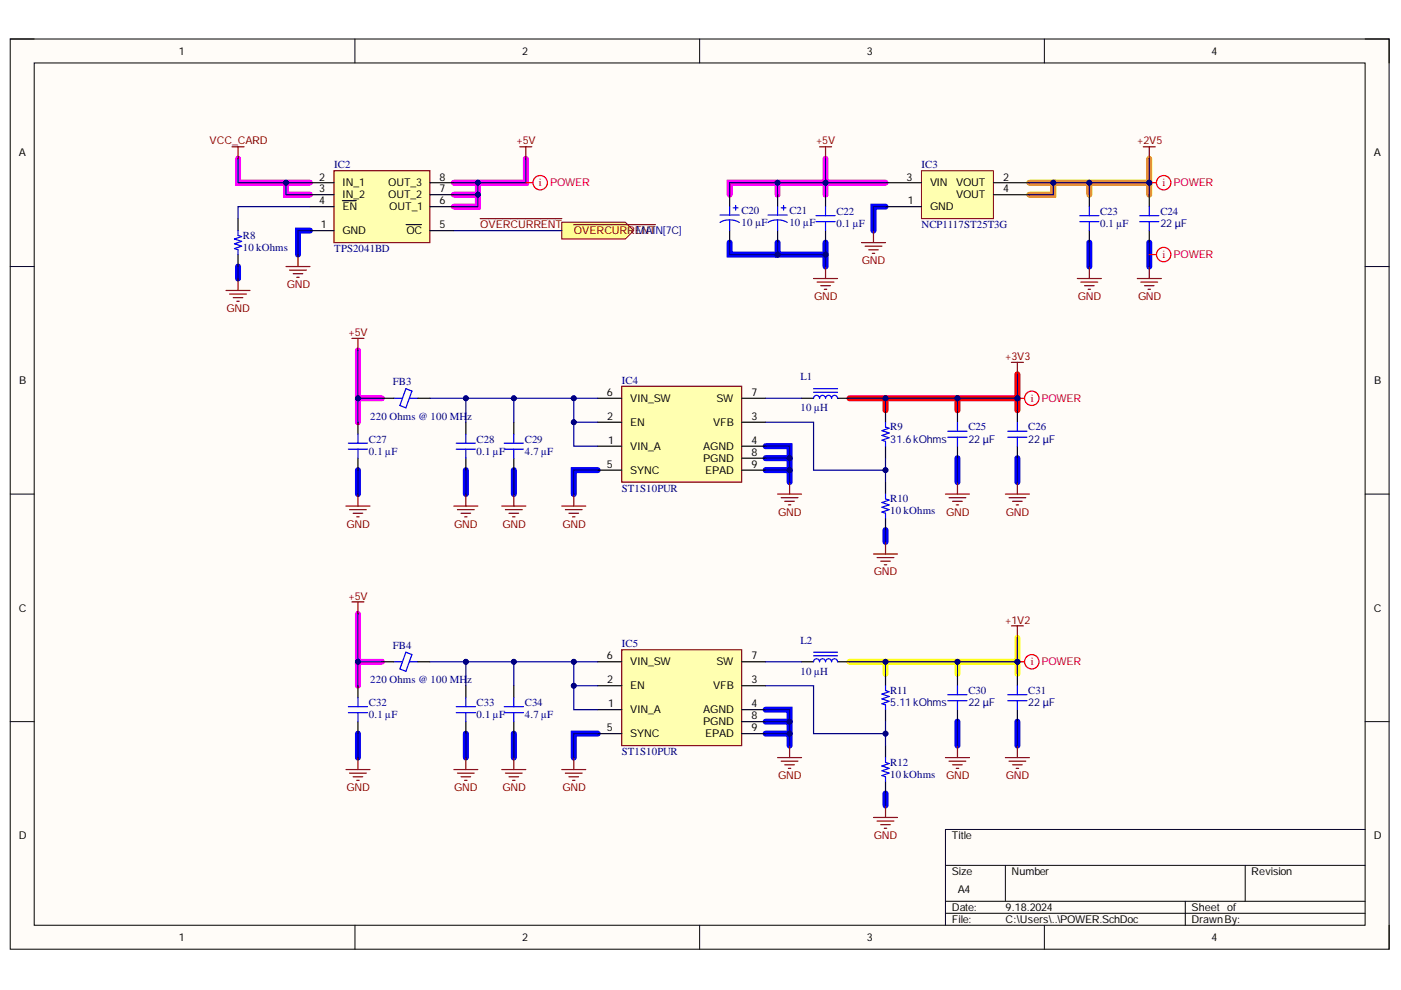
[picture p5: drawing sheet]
<svg xmlns="http://www.w3.org/2000/svg" width="297mm" height="210mm" viewBox="0 0 297 210" stroke-linecap="round" stroke-linejoin="round" font-family="sans-serif">
<path d="M2.2 8.3h292.3v193h-292.3z" fill-rule="evenodd" fill="#fffcf8"/>
<path d="M2.2 8.3h292.3v193h-292.3z" fill="none" stroke="#000" stroke-width=".21"/>
<path d="M7.3 13.3h282.1v182.9h-282.1z" fill-rule="evenodd" fill="#fffcf8"/>
<g fill="none" stroke="#000" stroke-width=".21">
<path d="M2.2 8.3h5.1M7.3 13.3h282.1v182.9h-282.1zM75.3 8.3v5M148.3 8.3v5M221.4 8.3v5M289.4 8.3h5.1v5M2.2 56.5h5.1M289.4 56.5h5.1M2.2 104.8h5.1M289.4 104.8h5.1M2.2 153h5.1M289.4 153h5.1"/>
<path d="M289.4 175.9h-88.9v20.3M75.3 196.2v5.1M148.3 196.2v5.1M200.5 183.5h88.9M200.5 191.1h88.9M200.5 193.6h88.9M213.2 183.5v7.6M221.4 196.2v5.1M251.3 191.1v5.1M264 183.5v7.6M294.5 196.2v5.1"/>
</g>
<g fill="none" stroke="#00f" stroke-width="1.3">
<path d="M50.5 56.5v2.6M65.7 48.9h-2.5v5.1M154.7 51.4v2.6h10.2M164.9 51.4v2.6h10.1M175 51.4v5.1M187.7 43.8h-2.5v5.1M231 51.4v5.1M243.7 51.4v5.1M75.9 99.7v5.1M98.8 99.7v5.1M108.9 99.7v5.1M126.7 99.7h-5.1v5.1"/>
<path d="M162.3 94.6h5.1v7.6M162.3 97.1h5.1M162.3 99.7h5.1M203 97.1v5.1M215.7 97.1v5.1M187.7 112.4v2.5M75.9 155.5v5.1M98.8 155.5v5.1M108.9 155.5v5.1M126.7 155.5h-5.1v5.1M162.3 150.5h5.1v7.6M162.3 153h5.1"/>
<path d="M162.3 155.5h5.1M203 153v5.1M215.7 153v5.1M187.7 168.2v2.6"/>
</g>
<path d="M50.5 33.7v5h15.2M60.6 38.7v2.6h5.1M96.2 38.7h5.1M111.5 33.7v5h-10.2v2.6h-5.1M164.9 38.7v2.6M175 33.7v5h-20.3v2.6M187.7 38.7h-12.7v2.6M101.3 41.3v2.5h-5.1M75.9 74.3v10.1h5.1M75.9 84.4v5.1M75.9 130.2v10.1h5.1M75.9 140.3v5.1" fill="none" stroke="#f0f" stroke-width="1.3"/>
<path d="M215.7 135.2v5.1h-35.6M187.7 140.3v2.6M203 140.3v2.6M215.7 140.3v2.6" fill="none" stroke="#ff0" stroke-width="1.3"/>
<path d="M215.7 79.4v5.1h-35.6M187.7 84.5v2.5M203 84.5v2.5M215.7 84.5v2.5" fill="none" stroke="#f00" stroke-width="1.3"/>
<path d="M218.2 38.7h5.1v2.6h-5.1M231 38.7v2.6M243.7 33.7v5h-20.4M243.7 38.7v2.6" fill="none" stroke="#f90" stroke-width="1.3"/>
<g fill="none" stroke="#800000" stroke-width=".25">
<path d="M173.8 31.1h2.5M175 31.1v2.6M242.4 31.1h2.5M243.7 31.1v2.6M182.7 51.4h5M183.4 52.2h3.6M184.2 53h2M184.9 53.7h.6M185.2 48.9v2.5M74.6 71.7h2.6M75.9 71.7v2.6M214.4 76.8h2.6"/>
<path d="M215.7 76.8v2.6M73.3 107.3h5.1M74.1 108.1h3.6M74.9 108.8h2M75.6 109.6h.5M75.9 104.8v2.5M96.2 107.3h5.1M97 108.1h3.5M97.8 108.8h2M98.5 109.6h.5M98.8 104.8v2.5M106.4 107.3h5.1"/>
<path d="M107.2 108.1h3.5M107.9 108.8h2.1M108.7 109.6h.5M108.9 104.8v2.5M119.1 107.3h5.1M119.9 108.1h3.5M120.6 108.8h2.1M121.4 109.6h.5M121.6 104.8v2.5M164.9 104.8h5M165.6 105.5h3.6M166.4 106.3h2"/>
<path d="M167.1 107h.6M167.4 102.2v2.6M185.2 117.5h5.1M186 118.2h3.5M186.7 119h2.1M187.5 119.7h.5M187.7 114.9v2.6M200.5 104.8h5M201.2 105.5h3.6M202 106.3h2M202.7 107h.6M203 102.2v2.6"/>
<path d="M213.2 104.8h5M213.9 105.5h3.6M214.7 106.3h2M215.5 107h.5M215.7 102.2v2.6M74.6 127.6h2.6M75.9 127.6v2.6M214.4 132.7h2.6M215.7 132.7v2.5M167.4 158.1v2.5M203 158.1v2.5M215.7 158.1v2.5"/>
<path d="M73.3 163.2h5.1M74.1 163.9h3.6M74.9 164.7h2M75.6 165.5h.5M75.9 160.6v2.6M96.2 163.2h5.1M97 163.9h3.5M97.8 164.7h2M98.5 165.5h.5M98.8 160.6v2.6M106.4 163.2h5.1M107.2 163.9h3.5"/>
<path d="M107.9 164.7h2.1M108.7 165.5h.5M108.9 160.6v2.6M119.1 163.2h5.1M119.9 163.9h3.5M120.6 164.7h2.1M121.4 165.5h.5M121.6 160.6v2.6M164.9 160.6h5M165.6 161.4h3.6M166.4 162.2h2M167.1 162.9h.6"/>
<path d="M185.2 173.3h5.1M186 174.1h3.5M186.7 174.8h2.1M187.5 175.6h.5M187.7 170.8v2.5M200.5 160.6h5M201.2 161.4h3.6M202 162.2h2M202.7 162.9h.6M213.2 160.6h5M213.9 161.4h3.6M214.7 162.2h2"/>
<path d="M215.5 162.9h.5"/>
</g>
<g fill="none" stroke="#00f" stroke-width=".25">
<path d="M73.9 94h4M73.9 95.2h4M75.9 92.1v1.9M75.9 95.2v1.9M83.5 84.4h1.8M86.1 82.4l1.2 .5-1.2 3.6-1.3-.5zM86.8 84.4h1.8M96.7 94h4.1M96.7 95.2h4.1M98.8 92.1v1.9M98.8 95.2v1.9M106.9 94h4.1"/>
<path d="M106.9 95.2h4.1M108.9 92.1v1.9M108.9 95.2v1.9M172.5 84.5a.63 .63 0 0 1 .6-.7 .63 .63 0 0 1 .7 .7 .63 .63 0 0 1 .6-.7 .63 .63 0 0 1 .6 .7 .64 .64 0 0 1 .7-.7 .64 .64 0 0 1 .6 .7 .63 .63 0 0 1 .6-.7 .63 .63 0 0 1 .7 .7M172.5 83.2h5.1M172.5 82.4h5.1M187.7 89.5v1l.8 .3-1.5 .5 1.5 .5-1.5 .5 1.5 .5-1.5 .5 .7 .3v1M201 91.4h4M201 92.7h4M203 89.5v1.9M203 92.7v1.9M213.7 91.4h4"/>
<path d="M213.7 92.7h4M215.7 89.5v1.9M215.7 92.7v1.9M187.7 104.8v1l.8 .2-1.5 .5 1.5 .5-1.5 .6 1.5 .5-1.5 .5 .7 .2v1M86.1 138.3l1.2 .5-1.2 3.5-1.3-.5zM172.5 139h5.1M172.5 138.3h5.1M73.9 149.8h4M73.9 151.1h4M75.9 147.9v1.9M75.9 151.1v1.9M83.5 140.3h1.8"/>
<path d="M86.8 140.3h1.8M96.7 149.8h4.1M96.7 151.1h4.1M98.8 147.9v1.9M98.8 151.1v1.9M106.9 149.8h4.1M106.9 151.1h4.1M108.9 147.9v1.9M108.9 151.1v1.9M172.5 140.3a.63 .63 0 0 1 .6-.6 .63 .63 0 0 1 .7 .6 .63 .63 0 0 1 .6-.6 .63 .63 0 0 1 .6 .6 .64 .64 0 0 1 .7-.6 .64 .64 0 0 1 .6 .6 .63 .63 0 0 1 .6-.6 .63 .63 0 0 1 .7 .6M187.7 145.4v1l.8 .3-1.5 .5 1.5 .5-1.5 .5 1.5 .5-1.5 .5 .7 .3v1M201 147.3h4"/>
<path d="M201 148.6h4M203 145.4v1.9M203 148.6v1.9M213.7 147.3h4M213.7 148.6h4M215.7 145.4v1.9M215.7 148.6v1.9M187.7 160.6v1l.8 .3-1.5 .5 1.5 .5-1.5 .5 1.5 .5-1.5 .5 .7 .3v1"/>
</g>
<g fill="none" stroke="#000" stroke-width=".25">
<path d="M75.9 89.5v2.6M75.9 97.1v2.6M81 84.4h2.5M88.6 84.4h2.5M98.8 89.5v2.6M98.8 97.1v2.6M108.9 89.5v2.6M108.9 97.1v2.6M169.9 84.4h2.6M177.6 84.5h2.5M187.7 87v2.5M187.7 94.6v2.5"/>
<path d="M203 87v2.5M203 94.6v2.5M215.7 87v2.5M215.7 94.6v2.5M187.7 102.2v2.6M187.7 109.8v2.6M75.9 145.4v2.5M75.9 153v2.5M81 140.3h2.5M88.6 140.3h2.5M98.8 145.4v2.5M98.8 153v2.5"/>
<path d="M108.9 145.4v2.5M108.9 153v2.5M169.9 140.3h2.6M177.6 140.3h2.5M187.7 142.9v2.5M187.7 150.5v2.5M187.7 158.1v2.5M203 142.9v2.5M203 150.5v2.5M215.7 142.9v2.5M215.7 150.5v2.5M187.7 165.7v2.5"/>
</g>
<path d="M195.4 36.2h15.2v10.2h-15.2z" fill-rule="evenodd" fill="#ffffb0"/>
<path d="M195.4 36.2h15.2v10.2h-15.2z" fill="none" stroke="#800000" stroke-width=".21"/>
<path d="M187.7 38.7h7.7M210.6 38.7h7.6M175 41.3v2.5M175 48.9v2.5M187.7 43.8h7.7M210.6 41.3h7.6M231 41.3v2.5M231 48.9v2.5M243.7 41.3v2.5M243.7 48.9v2.5" fill="none" stroke="#000" stroke-width=".25"/>
<path d="M173 45.7h4.1M173 47h4.1M175 43.8v1.9M175 47v1.9M228.9 45.7h4.1M228.9 47h4.1M231 43.8v1.9M231 47v1.9M241.6 45.7h4.1M241.6 47h4.1M243.7 43.8v1.9M243.7 47v1.9" fill="none" stroke="#00f" stroke-width=".25"/>
<g fill="none" stroke="#800000" stroke-width=".25">
<path d="M172.5 59.1h5.1M173.3 59.8h3.5M175 56.5v2.6M228.4 59.1h5.1M229.2 59.8h3.5M231 56.5v2.6M241.1 59.1h5.1M241.9 59.8h3.5M243.7 56.5v2.6M174 60.6h2.1M174.8 61.3h.5M229.9 60.6h2.1"/>
<path d="M230.7 61.3h.5M242.7 60.6h2M243.4 61.3h.5"/>
</g>
<path d="M70.8 36.2h20.3v15.2h-20.3z" fill-rule="evenodd" fill="#ffffb0"/>
<path d="M70.8 36.2h20.3v15.2h-20.3zM110.2 31.1h2.5M111.5 31.1v2.6M60.6 56.5h5.1M61.4 57.3h3.6M62.2 58h2M62.9 58.8h.5M63.2 54v2.5M101.8 46.4h17.3" fill="none" stroke="#800000" stroke-width=".25"/>
<path d="M65.7 38.7h5.1M91.1 38.7h5.1M50.5 46.4v2.5M50.5 54v2.5M65.7 48.9h5.1M65.7 41.3h5.1M65.7 43.8h5.1M72.6 42.5h2.9M86.1 47.6h3.3M91.1 48.9h5.1M91.1 41.3h5.1M91.1 43.8h5.1" fill="none" stroke="#000" stroke-width=".25"/>
<path d="M50.5 48.9v1l.7 .3-1.5 .5 1.5 .5-1.5 .5 1.5 .5-1.5 .5 .8 .3v1" fill="none" stroke="#00f" stroke-width=".25"/>
<path d="M119.1 47.1h13.5l1.8 1.8-1.8 1.8h-13.5z" fill-rule="evenodd" fill="#ffff80"/>
<path d="M119.1 47.1h13.5l1.8 1.8-1.8 1.8h-13.5z" fill="none" stroke="#800000" stroke-width=".21"/>
<path d="M121.6 47.6h17.3" fill="none" stroke="#800000" stroke-width=".25"/>
<path d="M131.8 81.9h25.4v20.3h-25.4z" fill-rule="evenodd" fill="#ffffb0"/>
<path d="M131.8 81.9h25.4v20.3h-25.4z" fill="none" stroke="#800000" stroke-width=".25"/>
<path d="M126.7 94.6h5.1M126.7 89.5h5.1M126.7 99.7h5.1M126.7 84.4h5.1M157.2 94.6h5.1M157.2 89.5h5.1M157.2 99.7h5.1M157.2 84.4h5.1M157.2 97.1h5.1" fill="none" stroke="#000" stroke-width=".25"/>
<path d="M131.8 137.8h25.4v20.3h-25.4z" fill-rule="evenodd" fill="#ffffb0"/>
<path d="M49.2 31.1h2.5M50.5 31.1v2.6M131.8 137.8h25.4v20.3h-25.4z" fill="none" stroke="#800000" stroke-width=".25"/>
<g fill="none" stroke="#000" stroke-width=".25">
<path d="M154.7 41.3v2.5M154.7 48.9v2.5M164.9 41.3v2.5M164.9 48.9v2.5M126.7 150.5h5.1M126.7 145.4h5.1M126.7 155.5h5.1M126.7 140.3h5.1M157.2 150.5h5.1M157.2 145.4h5.1M157.2 155.5h5.1M157.2 140.3h5.1"/>
<path d="M157.2 153h5.1"/>
</g>
<path d="M152.7 47.2a4 4 0 0 1 4 0M152.7 45.6h4M154.7 43.8v1.8M154.7 46.6v2.3M155.5 44.1h1M156 43.6v1M162.8 47.2a4 4 0 0 1 4.1 0M162.8 45.6h4.1M164.9 43.8v1.8M164.9 46.6v2.3M165.6 44.1h1M166.1 43.6v1" fill="none" stroke="#00f" stroke-width=".25"/>
<path d="M162.3 153h5.1" fill="none" stroke="#000080" stroke-width=".25"/>
<circle cx="167.4" cy="153" r=".51" fill="#000080"/>
<circle cx="167.4" cy="153" r=".51" fill="none" stroke="#000080" stroke-width=".21"/>
<path d="M162.3 155.5h5.1" fill="none" stroke="#000080" stroke-width=".25"/>
<circle cx="167.4" cy="155.5" r=".51" fill="#000080"/>
<circle cx="167.4" cy="155.5" r=".51" fill="none" stroke="#000080" stroke-width=".21"/>
<path d="M75.9 130.2v10.1h5.1M126.7 155.5h-5.1v5.1" fill="none" stroke="#000080" stroke-width=".25"/>
<circle cx="75.9" cy="140.3" r=".51" fill="#000080"/>
<circle cx="75.9" cy="140.3" r=".51" fill="none" stroke="#000080" stroke-width=".21"/>
<path d="M75.9 140.3v5.1" fill="none" stroke="#000080" stroke-width=".25"/>
<circle cx="75.9" cy="140.3" r=".51" fill="#000080"/>
<circle cx="75.9" cy="140.3" r=".51" fill="none" stroke="#000080" stroke-width=".21"/>
<path d="M75.9 155.5v5.1M98.8 155.5v5.1M108.9 140.3v5.1" fill="none" stroke="#000080" stroke-width=".25"/>
<circle cx="108.9" cy="140.3" r=".51" fill="#000080"/>
<circle cx="108.9" cy="140.3" r=".51" fill="none" stroke="#000080" stroke-width=".21"/>
<path d="M98.8 140.3v5.1" fill="none" stroke="#000080" stroke-width=".25"/>
<circle cx="98.8" cy="140.3" r=".51" fill="#000080"/>
<circle cx="98.8" cy="140.3" r=".51" fill="none" stroke="#000080" stroke-width=".21"/>
<path d="M108.9 155.5v5.1M121.6 145.4h5.1" fill="none" stroke="#000080" stroke-width=".25"/>
<circle cx="121.6" cy="145.4" r=".51" fill="#000080"/>
<circle cx="121.6" cy="145.4" r=".51" fill="none" stroke="#000080" stroke-width=".21"/>
<path d="M162.3 140.3h7.6M187.7 140.3v2.6M203 153v5.1M215.7 153v5.1M187.7 168.2v2.6" fill="none" stroke="#000080" stroke-width=".25"/>
<circle cx="187.7" cy="140.3" r=".51" fill="#000080"/>
<circle cx="187.7" cy="140.3" r=".51" fill="none" stroke="#000080" stroke-width=".21"/>
<path d="M162.3 145.4h10.2v10.2h15.2v-2.6" fill="none" stroke="#000080" stroke-width=".25"/>
<circle cx="187.7" cy="155.5" r=".51" fill="#000080"/>
<circle cx="187.7" cy="155.5" r=".51" fill="none" stroke="#000080" stroke-width=".21"/>
<path d="M187.7 155.6v2.5" fill="none" stroke="#000080" stroke-width=".25"/>
<circle cx="187.7" cy="155.5" r=".51" fill="#000080"/>
<circle cx="187.7" cy="155.5" r=".51" fill="none" stroke="#000080" stroke-width=".21"/>
<path d="M203 140.3v2.6" fill="none" stroke="#000080" stroke-width=".25"/>
<circle cx="203" cy="140.3" r=".51" fill="#000080"/>
<circle cx="203" cy="140.3" r=".51" fill="none" stroke="#000080" stroke-width=".21"/>
<path d="M215.7 140.3v2.6" fill="none" stroke="#000080" stroke-width=".25"/>
<circle cx="215.7" cy="140.3" r=".51" fill="#000080"/>
<circle cx="215.7" cy="140.3" r=".51" fill="none" stroke="#000080" stroke-width=".21"/>
<path d="M162.3 97.1h5.1" fill="none" stroke="#000080" stroke-width=".25"/>
<circle cx="167.4" cy="97.1" r=".51" fill="#000080"/>
<circle cx="167.4" cy="97.1" r=".51" fill="none" stroke="#000080" stroke-width=".21"/>
<path d="M162.3 99.7h5.1" fill="none" stroke="#000080" stroke-width=".25"/>
<circle cx="167.4" cy="99.7" r=".51" fill="#000080"/>
<circle cx="167.4" cy="99.7" r=".51" fill="none" stroke="#000080" stroke-width=".21"/>
<path d="M75.9 74.3v10.1h5.1M126.7 99.7h-5.1v5.1" fill="none" stroke="#000080" stroke-width=".25"/>
<circle cx="75.9" cy="84.4" r=".51" fill="#000080"/>
<circle cx="75.9" cy="84.4" r=".51" fill="none" stroke="#000080" stroke-width=".21"/>
<path d="M75.9 84.4v5.1" fill="none" stroke="#000080" stroke-width=".25"/>
<circle cx="75.9" cy="84.4" r=".51" fill="#000080"/>
<circle cx="75.9" cy="84.4" r=".51" fill="none" stroke="#000080" stroke-width=".21"/>
<path d="M75.9 99.7v5.1M98.8 99.7v5.1M108.9 84.4v5.1" fill="none" stroke="#000080" stroke-width=".25"/>
<circle cx="108.9" cy="84.4" r=".51" fill="#000080"/>
<circle cx="108.9" cy="84.4" r=".51" fill="none" stroke="#000080" stroke-width=".21"/>
<path d="M98.8 84.4v5.1" fill="none" stroke="#000080" stroke-width=".25"/>
<circle cx="98.8" cy="84.4" r=".51" fill="#000080"/>
<circle cx="98.8" cy="84.4" r=".51" fill="none" stroke="#000080" stroke-width=".21"/>
<path d="M108.9 99.7v5.1M121.6 89.5h5.1" fill="none" stroke="#000080" stroke-width=".25"/>
<circle cx="121.6" cy="89.5" r=".51" fill="#000080"/>
<circle cx="121.6" cy="89.5" r=".51" fill="none" stroke="#000080" stroke-width=".21"/>
<path d="M162.3 84.4h7.6M187.7 84.5v2.5M203 97.1v5.1M215.7 97.1v5.1M187.7 112.4v2.5" fill="none" stroke="#000080" stroke-width=".25"/>
<circle cx="187.7" cy="84.4" r=".51" fill="#000080"/>
<circle cx="187.7" cy="84.4" r=".51" fill="none" stroke="#000080" stroke-width=".21"/>
<path d="M162.3 89.5h10.2v10.2h15.2v-2.6" fill="none" stroke="#000080" stroke-width=".25"/>
<circle cx="187.7" cy="99.7" r=".51" fill="#000080"/>
<circle cx="187.7" cy="99.7" r=".51" fill="none" stroke="#000080" stroke-width=".21"/>
<path d="M187.7 99.7v2.5" fill="none" stroke="#000080" stroke-width=".25"/>
<circle cx="187.7" cy="99.7" r=".51" fill="#000080"/>
<circle cx="187.7" cy="99.7" r=".51" fill="none" stroke="#000080" stroke-width=".21"/>
<path d="M203 84.5v2.5" fill="none" stroke="#000080" stroke-width=".25"/>
<circle cx="203" cy="84.4" r=".51" fill="#000080"/>
<circle cx="203" cy="84.4" r=".51" fill="none" stroke="#000080" stroke-width=".21"/>
<path d="M215.7 84.5v2.5" fill="none" stroke="#000080" stroke-width=".25"/>
<circle cx="215.7" cy="84.4" r=".51" fill="#000080"/>
<circle cx="215.7" cy="84.4" r=".51" fill="none" stroke="#000080" stroke-width=".21"/>
<path d="M218.2 38.7h5.1v2.6h-5.1" fill="none" stroke="#000080" stroke-width=".25"/>
<circle cx="223.3" cy="38.7" r=".51" fill="#000080"/>
<circle cx="223.3" cy="38.7" r=".51" fill="none" stroke="#000080" stroke-width=".21"/>
<path d="M175 51.4v5.1M187.7 43.8h-2.5v5.1M243.7 51.4v5.1" fill="none" stroke="#000080" stroke-width=".25"/>
<circle cx="175" cy="54" r=".51" fill="#000080"/>
<circle cx="175" cy="54" r=".51" fill="none" stroke="#000080" stroke-width=".21"/>
<path d="M175 33.7v5" fill="none" stroke="#000080" stroke-width=".25"/>
<circle cx="175" cy="38.7" r=".51" fill="#000080"/>
<circle cx="175" cy="38.7" r=".51" fill="none" stroke="#000080" stroke-width=".21"/>
<path d="M243.7 38.7v2.6" fill="none" stroke="#000080" stroke-width=".25"/>
<circle cx="243.7" cy="38.7" r=".51" fill="#000080"/>
<circle cx="243.7" cy="38.7" r=".51" fill="none" stroke="#000080" stroke-width=".21"/>
<path d="M187.7 38.7h-12.7v2.6" fill="none" stroke="#000080" stroke-width=".25"/>
<circle cx="175" cy="38.7" r=".51" fill="#000080"/>
<circle cx="175" cy="38.7" r=".51" fill="none" stroke="#000080" stroke-width=".21"/>
<path d="M231 38.7v2.6M231 51.4v5.1" fill="none" stroke="#000080" stroke-width=".25"/>
<circle cx="231" cy="38.7" r=".51" fill="#000080"/>
<circle cx="231" cy="38.7" r=".51" fill="none" stroke="#000080" stroke-width=".21"/>
<path d="M60.6 38.7v2.6h5.1" fill="none" stroke="#000080" stroke-width=".25"/>
<circle cx="60.6" cy="38.7" r=".51" fill="#000080"/>
<circle cx="60.6" cy="38.7" r=".51" fill="none" stroke="#000080" stroke-width=".21"/>
<path d="M96.2 38.7h5.1M65.7 48.9h-2.5v5.1" fill="none" stroke="#000080" stroke-width=".25"/>
<circle cx="101.3" cy="38.7" r=".51" fill="#000080"/>
<circle cx="101.3" cy="38.7" r=".51" fill="none" stroke="#000080" stroke-width=".21"/>
<path d="M101.3 41.3v2.5h-5.1" fill="none" stroke="#000080" stroke-width=".25"/>
<circle cx="101.3" cy="41.3" r=".51" fill="#000080"/>
<circle cx="101.3" cy="41.3" r=".51" fill="none" stroke="#000080" stroke-width=".21"/>
<path d="M111.5 33.7v5h-10.2v2.6h-5.1M96.2 48.9h22.9" fill="none" stroke="#000080" stroke-width=".25"/>
<circle cx="101.3" cy="41.3" r=".51" fill="#000080"/>
<circle cx="101.3" cy="41.3" r=".51" fill="none" stroke="#000080" stroke-width=".21"/>
<circle cx="101.3" cy="38.7" r=".51" fill="#000080"/>
<circle cx="101.3" cy="38.7" r=".51" fill="none" stroke="#000080" stroke-width=".21"/>
<path d="M91.1 140.3h35.6" fill="none" stroke="#000080" stroke-width=".25"/>
<circle cx="98.8" cy="140.3" r=".51" fill="#000080"/>
<circle cx="98.8" cy="140.3" r=".51" fill="none" stroke="#000080" stroke-width=".21"/>
<circle cx="108.9" cy="140.3" r=".51" fill="#000080"/>
<circle cx="108.9" cy="140.3" r=".51" fill="none" stroke="#000080" stroke-width=".21"/>
<circle cx="121.6" cy="140.3" r=".51" fill="#000080"/>
<circle cx="121.6" cy="140.3" r=".51" fill="none" stroke="#000080" stroke-width=".21"/>
<path d="M121.6 140.3v10.2h5.1" fill="none" stroke="#000080" stroke-width=".25"/>
<circle cx="121.6" cy="145.4" r=".51" fill="#000080"/>
<circle cx="121.6" cy="145.4" r=".51" fill="none" stroke="#000080" stroke-width=".21"/>
<circle cx="121.6" cy="140.3" r=".51" fill="#000080"/>
<circle cx="121.6" cy="140.3" r=".51" fill="none" stroke="#000080" stroke-width=".21"/>
<path d="M162.3 150.5h5.1v7.6" fill="none" stroke="#000080" stroke-width=".25"/>
<circle cx="167.4" cy="153" r=".51" fill="#000080"/>
<circle cx="167.4" cy="153" r=".51" fill="none" stroke="#000080" stroke-width=".21"/>
<circle cx="167.4" cy="155.5" r=".51" fill="#000080"/>
<circle cx="167.4" cy="155.5" r=".51" fill="none" stroke="#000080" stroke-width=".21"/>
<path d="M91.1 84.4h35.6" fill="none" stroke="#000080" stroke-width=".25"/>
<circle cx="98.8" cy="84.4" r=".51" fill="#000080"/>
<circle cx="98.8" cy="84.4" r=".51" fill="none" stroke="#000080" stroke-width=".21"/>
<circle cx="108.9" cy="84.4" r=".51" fill="#000080"/>
<circle cx="108.9" cy="84.4" r=".51" fill="none" stroke="#000080" stroke-width=".21"/>
<circle cx="121.6" cy="84.4" r=".51" fill="#000080"/>
<circle cx="121.6" cy="84.4" r=".51" fill="none" stroke="#000080" stroke-width=".21"/>
<path d="M121.6 84.4v10.2h5.1" fill="none" stroke="#000080" stroke-width=".25"/>
<circle cx="121.6" cy="89.5" r=".51" fill="#000080"/>
<circle cx="121.6" cy="89.5" r=".51" fill="none" stroke="#000080" stroke-width=".21"/>
<circle cx="121.6" cy="84.4" r=".51" fill="#000080"/>
<circle cx="121.6" cy="84.4" r=".51" fill="none" stroke="#000080" stroke-width=".21"/>
<path d="M162.3 94.6h5.1v7.6" fill="none" stroke="#000080" stroke-width=".25"/>
<circle cx="167.4" cy="97.1" r=".51" fill="#000080"/>
<circle cx="167.4" cy="97.1" r=".51" fill="none" stroke="#000080" stroke-width=".21"/>
<circle cx="167.4" cy="99.7" r=".51" fill="#000080"/>
<circle cx="167.4" cy="99.7" r=".51" fill="none" stroke="#000080" stroke-width=".21"/>
<path d="M243.7 33.7v5h-20.4" fill="none" stroke="#000080" stroke-width=".25"/>
<circle cx="223.3" cy="38.7" r=".51" fill="#000080"/>
<circle cx="223.3" cy="38.7" r=".51" fill="none" stroke="#000080" stroke-width=".21"/>
<circle cx="231" cy="38.7" r=".51" fill="#000080"/>
<circle cx="231" cy="38.7" r=".51" fill="none" stroke="#000080" stroke-width=".21"/>
<circle cx="243.7" cy="38.7" r=".51" fill="#000080"/>
<circle cx="243.7" cy="38.7" r=".51" fill="none" stroke="#000080" stroke-width=".21"/>
<path d="M175 38.7h-20.3v2.6" fill="none" stroke="#000080" stroke-width=".25"/>
<circle cx="175" cy="38.7" r=".51" fill="#000080"/>
<circle cx="175" cy="38.7" r=".51" fill="none" stroke="#000080" stroke-width=".21"/>
<circle cx="164.9" cy="38.7" r=".51" fill="#000080"/>
<circle cx="164.9" cy="38.7" r=".51" fill="none" stroke="#000080" stroke-width=".21"/>
<path d="M164.9 38.7v2.6" fill="none" stroke="#000080" stroke-width=".25"/>
<circle cx="164.9" cy="38.7" r=".51" fill="#000080"/>
<circle cx="164.9" cy="38.7" r=".51" fill="none" stroke="#000080" stroke-width=".21"/>
<path d="M164.9 51.4v2.6h10.1" fill="none" stroke="#000080" stroke-width=".25"/>
<circle cx="175" cy="54" r=".51" fill="#000080"/>
<circle cx="175" cy="54" r=".51" fill="none" stroke="#000080" stroke-width=".21"/>
<circle cx="164.9" cy="54" r=".51" fill="#000080"/>
<circle cx="164.9" cy="54" r=".51" fill="none" stroke="#000080" stroke-width=".21"/>
<path d="M154.7 51.4v2.6h10.2" fill="none" stroke="#000080" stroke-width=".25"/>
<circle cx="164.9" cy="54" r=".51" fill="#000080"/>
<circle cx="164.9" cy="54" r=".51" fill="none" stroke="#000080" stroke-width=".21"/>
<path d="M50.5 33.7v5h15.2" fill="none" stroke="#000080" stroke-width=".25"/>
<circle cx="60.6" cy="38.7" r=".51" fill="#000080"/>
<circle cx="60.6" cy="38.7" r=".51" fill="none" stroke="#000080" stroke-width=".21"/>
<path d="M50.5 56.5v2.6M65.7 43.8h-15.2v2.6" fill="none" stroke="#000080" stroke-width=".25"/>
<path d="M50.5 59.1v2.5M47.9 61.6h5.1M48.7 62.4h3.5M49.5 63.1h2M50.2 63.9h.5" fill="none" stroke="#800000" stroke-width=".25"/>
<g fill="none" stroke="#f00" stroke-width=".25">
<path d="M243.7 38.7h1.5"/>
<circle cx="246.7" cy="38.7" r="1.53"/>
</g>
<circle cx="243.7" cy="38.7" r=".51" fill="#000080"/>
<circle cx="243.7" cy="38.7" r=".51" fill="none" stroke="#000080" stroke-width=".21"/>
<g fill="none" stroke="#f00" stroke-width=".25">
<path d="M215.7 84.5h1.5"/>
<circle cx="218.8" cy="84.4" r="1.53"/>
</g>
<circle cx="215.7" cy="84.4" r=".51" fill="#000080"/>
<circle cx="215.7" cy="84.4" r=".51" fill="none" stroke="#000080" stroke-width=".21"/>
<g fill="none" stroke="#f00" stroke-width=".25">
<path d="M215.7 140.3h1.5"/>
<circle cx="218.8" cy="140.3" r="1.52"/>
</g>
<circle cx="215.7" cy="140.3" r=".51" fill="#000080"/>
<circle cx="215.7" cy="140.3" r=".51" fill="none" stroke="#000080" stroke-width=".21"/>
<g fill="none" stroke="#f00" stroke-width=".25">
<path d="M111.5 38.7h1.5M243.7 54h1.5"/>
<circle cx="114.5" cy="38.7" r="1.53"/>
<circle cx="246.7" cy="54" r="1.52"/>
</g>
<path d="M215.7 135.2v5.1h-35.6" fill="none" stroke="#000080" stroke-width=".25"/>
<circle cx="187.7" cy="140.3" r=".51" fill="#000080"/>
<circle cx="187.7" cy="140.3" r=".51" fill="none" stroke="#000080" stroke-width=".21"/>
<circle cx="203" cy="140.3" r=".51" fill="#000080"/>
<circle cx="203" cy="140.3" r=".51" fill="none" stroke="#000080" stroke-width=".21"/>
<circle cx="215.7" cy="140.3" r=".51" fill="#000080"/>
<circle cx="215.7" cy="140.3" r=".51" fill="none" stroke="#000080" stroke-width=".21"/>
<path d="M215.7 79.4v5.1h-35.6" fill="none" stroke="#000080" stroke-width=".25"/>
<circle cx="187.7" cy="84.4" r=".51" fill="#000080"/>
<circle cx="187.7" cy="84.4" r=".51" fill="none" stroke="#000080" stroke-width=".21"/>
<circle cx="203" cy="84.4" r=".51" fill="#000080"/>
<circle cx="203" cy="84.4" r=".51" fill="none" stroke="#000080" stroke-width=".21"/>
<circle cx="215.7" cy="84.4" r=".51" fill="#000080"/>
<circle cx="215.7" cy="84.4" r=".51" fill="none" stroke="#000080" stroke-width=".21"/>
<g font-size="2.3">
<text x="37.9" y="11.6">1</text>
<text x="110.7" y="11.6">2</text>
<text x="183.8" y="11.6">3</text>
<text x="256.8" y="11.6">4</text>
<text x="4" y="33.1">A</text>
<text x="291.3" y="33.1">A</text>
<text x="67.7" y="38.3">2</text>
<text x="67.7" y="40.8">3</text>
<text x="72.6" y="39.5">IN_1</text>
<text x="82.3" y="39.5">OUT_3</text>
<text x="93.2" y="38.3">8</text>
<text x="93.2" y="40.8">7</text>
<text x="192.2" y="38.3">3</text>
<text x="197.2" y="39.5">VIN</text>
<text x="202.7" y="39.5">VOUT</text>
<text x="212.7" y="38.3">2</text>
<text x="212.7" y="40.8">4</text>
<text x="67.7" y="43.3">4</text>
<text x="72.6" y="42.1">IN_2</text>
<text x="72.6" y="44.6">EN</text>
<text x="82.3" y="42.1">OUT_2</text>
<text x="82.5" y="44.6">OUT_1</text>
<text x="93.2" y="43.3">6</text>
<text x="192.5" y="43.3">1</text>
<text x="197.2" y="44.6">GND</text>
<text x="202.7" y="42.1">VOUT</text>
<text x="68" y="48.4">1</text>
<text x="72.6" y="49.7">GND</text>
<text x="86.2" y="49.7">OC</text>
<text x="93.2" y="48.4">5</text>
<text x="4.1" y="81.4">B</text>
<text x="128.6" y="84">6</text>
<text x="159.3" y="84">7</text>
<text x="291.3" y="81.4">B</text>
<text x="128.7" y="89">2</text>
<text x="133.6" y="85.2">VIN_SW</text>
<text x="151.9" y="85.2">SW</text>
<text x="159.3" y="89">3</text>
<text x="129" y="94.1">1</text>
<text x="133.6" y="95.4">VIN_A</text>
<text x="133.6" y="90.3">EN</text>
<text x="149.1" y="95.4">AGND</text>
<text x="151.2" y="90.3">VFB</text>
<text x="159.3" y="94.1">4</text>
<text x="128.6" y="99.2">5</text>
<text x="133.6" y="100.4">SYNC</text>
<text x="149.1" y="97.9">PGND</text>
<text x="149.5" y="100.4">EPAD</text>
<text x="159.3" y="96.6">8</text>
<text x="159.3" y="99.2">9</text>
<text x="4" y="129.7">C</text>
<text x="291.3" y="129.7">C</text>
<text x="128.6" y="139.8">6</text>
<text x="133.6" y="141.1">VIN_SW</text>
<text x="151.9" y="141.1">SW</text>
<text x="159.3" y="139.8">7</text>
<text x="128.7" y="144.9">2</text>
<text x="129" y="150">1</text>
<text x="133.6" y="146.2">EN</text>
<text x="151.2" y="146.2">VFB</text>
<text x="159.3" y="144.9">3</text>
<text x="159.3" y="150">4</text>
<text x="128.6" y="155">5</text>
<text x="133.6" y="151.2">VIN_A</text>
<text x="149.1" y="151.2">AGND</text>
<text x="149.1" y="153.8">PGND</text>
<text x="159.3" y="152.5">8</text>
<text x="159.3" y="155">9</text>
<text x="133.6" y="156.3">SYNC</text>
<text x="149.5" y="156.3">EPAD</text>
<text x="4" y="177.9">D</text>
<text x="201.8" y="177.9">Title</text>
<text x="291.3" y="177.9">D</text>
<text x="201.8" y="185.5">Size</text>
<text x="214.5" y="185.5">Number</text>
<text x="265.3" y="185.5">Revision</text>
<text x="203.1" y="189.3">A4</text>
<text x="201.8" y="193.1">Date:</text>
<text x="201.8" y="195.7">File:</text>
<text x="213.2" y="193.1">9.18.2024</text>
<text x="213.2" y="195.7">C:\Users\..\POWER.SchDoc</text>
<text x="252.6" y="193.1">Sheet of</text>
<text x="252.6" y="195.7">DrawnBy:</text>
<text x="37.9" y="199.5">1</text>
<text x="110.7" y="199.5">2</text>
<text x="183.8" y="199.5">3</text>
<text x="256.8" y="199.5">4</text>
</g>
<g font-size="2.3" fill="#800000">
<text x="44.4" y="30.6">VCC_CARD</text>
<text x="109.5" y="30.6">+5V</text>
<text x="173" y="30.6">+5V</text>
<text x="241.1" y="30.6">+2V5</text>
<text x="101.8" y="48.4">OVERCURRENT</text>
<text x="121.7" y="49.7">OVERCURRENT</text>
<text x="182.8" y="56">GND</text>
<text x="60.8" y="61.1">GND</text>
<text x="172.6" y="63.6">GND</text>
<text x="228.5" y="63.6">GND</text>
<text x="241.3" y="63.6">GND</text>
<text x="48" y="66.1">GND</text>
<text x="73.9" y="71.2">+5V</text>
<text x="213.1" y="76.3">+3V3</text>
<text x="73.5" y="111.9">GND</text>
<text x="96.3" y="111.9">GND</text>
<text x="106.6" y="111.9">GND</text>
<text x="119.2" y="111.9">GND</text>
<text x="165" y="109.3">GND</text>
<text x="200.6" y="109.3">GND</text>
<text x="213.3" y="109.3">GND</text>
<text x="185.3" y="122">GND</text>
<text x="73.9" y="127.1">+5V</text>
<text x="213.1" y="132.2">+1V2</text>
<text x="73.5" y="167.8">GND</text>
<text x="96.3" y="167.8">GND</text>
<text x="106.6" y="167.8">GND</text>
<text x="119.2" y="167.8">GND</text>
<text x="165" y="165.2">GND</text>
<text x="200.6" y="165.2">GND</text>
<text x="213.3" y="165.2">GND</text>
<text x="185.3" y="177.9">GND</text>
</g>
<g font-size="2.3" fill="#000080">
<text x="70.9" y="35.7">IC2</text>
<text x="195.4" y="35.7">IC3</text>
<text x="157.2" y="45.3">C20</text>
<text x="157.2" y="47.8">10 µF</text>
<text x="167.4" y="45.3">C21</text>
<text x="167.4" y="47.8">10 µF</text>
<text x="177.3" y="45.5">C22</text>
<text x="233.2" y="45.5">C23</text>
<text x="246" y="45.5">C24</text>
<text x="51.5" y="53.2">10 kOhms</text>
<text x="51.5" y="50.7">R8</text>
<text x="70.9" y="53.5">TPS2041BD</text>
<text x="134.9" y="49.7">MAIN[7C]</text>
<text x="177.3" y="48.1">0.1 µF</text>
<text x="195.4" y="48.3">NCP1117ST25T3G</text>
<text x="233.2" y="48.1">0.1 µF</text>
<text x="246" y="48.2">22 µF</text>
<text x="83.3" y="81.6">FB3</text>
<text x="131.8" y="81.4">IC4</text>
<text x="169.7" y="80.6">L1</text>
<text x="78.5" y="89">220 Ohms @ 100 MH</text>
<text x="99.1" y="89">z</text>
<text x="169.7" y="87.2">10 µH</text>
<text x="78.2" y="93.9">C27</text>
<text x="101.1" y="93.9">C28</text>
<text x="111.3" y="93.9">C29</text>
<text x="188.8" y="93.9">31.6kOhms</text>
<text x="188.8" y="91.2">R9</text>
<text x="205.3" y="93.9">22 µF</text>
<text x="205.3" y="91.2">C25</text>
<text x="218" y="93.9">22 µF</text>
<text x="218" y="91.2">C26</text>
<text x="78.2" y="96.4">0.1 µF</text>
<text x="101.1" y="96.4">0.1 µF</text>
<text x="111.3" y="96.4">4.7 µF</text>
<text x="131.8" y="104.3">ST1S10PUR</text>
<text x="188.8" y="106.5">R10</text>
<text x="188.8" y="109.1">10 kOhms</text>
<text x="83.3" y="137.5">FB4</text>
<text x="131.8" y="137.3">IC5</text>
<text x="169.7" y="136.5">L2</text>
<text x="169.7" y="143.1">10 µH</text>
<text x="78.2" y="149.7">C32</text>
<text x="78.5" y="144.9">220 Ohms @ 100 MH</text>
<text x="99.1" y="144.9">z</text>
<text x="101.1" y="149.7">C33</text>
<text x="111.3" y="149.7">C34</text>
<text x="188.8" y="149.7">5.11 kOhms</text>
<text x="188.8" y="147.2">R11</text>
<text x="205.3" y="149.7">22 µF</text>
<text x="205.3" y="147.2">C30</text>
<text x="218" y="149.7">22 µF</text>
<text x="218" y="147.2">C31</text>
<text x="78.2" y="152.2">0.1 µF</text>
<text x="101.1" y="152.2">0.1 µF</text>
<text x="111.3" y="152.2">4.7 µF</text>
<text x="131.8" y="160.1">ST1S10PUR</text>
<text x="188.8" y="164.9">10 kOhms</text>
<text x="188.8" y="162.4">R12</text>
</g>
<g font-size="2.3" fill="#f00">
<text x="114.3" y="39.5">i</text>
<text x="116.6" y="39.5">POWER</text>
<text x="246.4" y="39.5">i</text>
<text x="248.8" y="39.5">POWER</text>
<text x="246.4" y="54.7">i</text>
<text x="248.8" y="54.7">POWER</text>
<text x="218.5" y="85.2">i</text>
<text x="220.8" y="85.2">POWER</text>
<text x="218.5" y="141.1">i</text>
<text x="220.8" y="141.1">POWER</text>
</g>
</svg>
